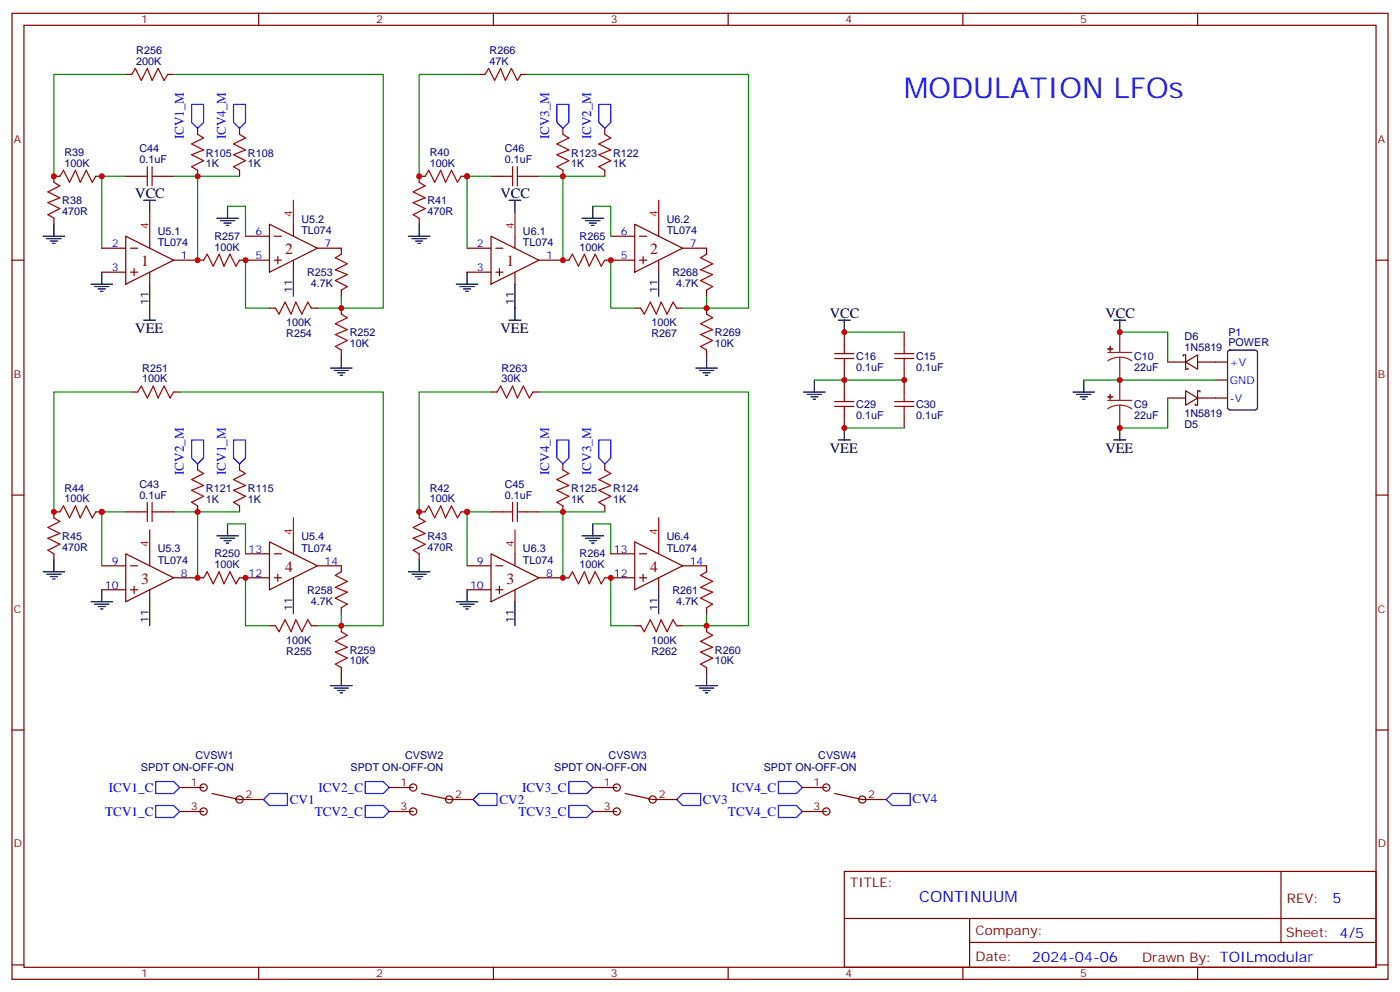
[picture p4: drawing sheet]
<svg xmlns="http://www.w3.org/2000/svg" width="412mm" height="292mm" viewBox="0 0 412 292" stroke-linecap="round" stroke-linejoin="round" font-family="sans-serif">
<g fill="none" stroke="#870000" stroke-width=".35">
<path d="M3.5 3.9h405.4v284.4h-405.4zM7.1 7.4h398.2v277.3h-398.2zM76.2 3.9v3.5M145.3 3.9v3.5M214.5 3.9v3.5M283.6 3.9v3.5M352.8 3.9v3.5M37 21.9h1.8M49.4 21.9h1.8M58.2 37.8v1.7M70.6 37.8v1.7M141.1 21.9h1.8"/>
<path d="M153.5 21.9h1.7M165.8 37.8v1.7M178.2 37.8v1.7M17.6 51.9h-1.7v1.8M28.2 51.9h1.8M37 51.9h3.6M47.6 51.9h3.6M58.2 50.1v1.8M70.6 50.1v1.8M125.2 51.9h-1.7v1.8M135.8 51.9h1.8M144.6 51.9h3.6"/>
<path d="M155.2 51.9h3.5M165.8 50.1v1.8M178.2 50.1v1.8M3.5 76.6h3.6M15.9 64.2v1.8M30 73.1h7M37 69.5l14.2 7.1-14.2 7zM38.5 73.1h2.1M39.5 79.1v2.1M44.1 69.5v3.6M51.2 76.6h8.8M70.6 76.6h8.8"/>
<path d="M72.3 69.5h7.1M79.4 66l14.1 7.1-14.1 7zM80.8 76.6h2.1M80.8 69.5h2.1M81.8 75.5v2.1M86.4 66v3.5M86.4 76.6v3.5M93.5 73.1h7v1.7M123.5 64.2v1.8M137.6 73.1h7M144.6 69.5l14.1 7.1-14.1 7zM146 73.1h2.2"/>
<path d="M147.1 79.1v2.1M151.7 69.5v3.6M158.7 76.6h8.9M178.2 76.6h8.8M179.9 69.5h7.1M187 66l14.1 7.1-14.1 7zM188.4 76.6h2.1M188.4 69.5h2.1M189.4 75.5v2.1M194 66v3.5M194 76.6v3.5M201.1 73.1h7v1.7"/>
<path d="M405.3 76.6h3.6M30 80.1h7M38.5 80.1h2.1M44.1 80.1v3.5M79.4 90.7h1.7M91.7 90.7h1.8M100.5 85.4v1.8M100.5 90.7v1.8M137.6 80.1h7M146 80.1h2.2M151.7 80.1v3.5M187 90.7h1.7"/>
<path d="M199.3 90.7h1.8M208.1 85.4v1.8M208.1 90.7v1.8M248.7 97.8v3.5M266.3 97.8v3.5M38.8 115.4h1.8M51.2 115.4h1.7M100.5 103v1.8M144.6 115.4h1.8M157 115.4h1.7M208.1 103v1.8M248.7 108.3v7.1"/>
<path d="M266.3 108.3v7.1M344 106.6h5.2M344 117.2h5.2M348.5 104.8v-.3h.7v4.2h.8v-.4M349.2 115l3.6 2.2-3.6 2.1zM349.2 106.6l3.6-2.1v4.2zM352.8 106.6h8.8M352.8 117.2h8.8M353.5 115.4v-.4h-.7v4.3h-.7v-.4M358.1 111.9h3.5M58.2 136.6v1.7M70.6 136.6v1.7"/>
<path d="M165.8 136.6v1.7M178.2 136.6v1.7M248.7 122.4v3.6M266.3 122.4v3.6M3.5 145.7h3.6M17.6 150.7h-1.7v1.7M28.2 150.7h1.8M37 150.7h3.6M47.6 150.7h3.6M58.2 148.9v1.8M70.6 148.9v1.8M79.4 159.5l14.1 7-14.1 7.1z"/>
<path d="M86.4 159.5v3.5M125.2 150.7h-1.7v1.7M135.8 150.7h1.8M144.6 150.7h3.6M155.2 150.7h3.5M165.8 148.9v1.8M178.2 148.9v1.8M187 159.5l14.1 7-14.1 7.1zM194 159.5v3.5M405.3 145.7h3.6M15.9 163v1.8M30 166.5h7"/>
<path d="M30 173.6h7M37 163l14.2 7.1-14.2 7zM38.5 166.5h2.1M38.5 173.6h2.1M39.5 172.5v2.2M44.1 163v3.5M44.1 173.6v3.5M51.2 170.1h8.8M70.6 170.1h8.8M72.3 163h7.1M80.8 170.1h2.1M80.8 163h2.1"/>
<path d="M81.8 169v2.1M86.4 170.1v3.5M93.5 166.5h7v1.8M100.5 178.9v1.8M123.5 163v1.8M137.6 166.5h7M137.6 173.6h7M144.6 163l14.1 7.1-14.1 7zM146 166.5h2.2M146 173.6h2.2M147.1 172.5v2.2M151.7 163v3.5"/>
<path d="M151.7 173.6v3.5M158.7 170.1h8.9M178.2 170.1h8.8M179.9 163h7.1M188.4 170.1h2.1M188.4 163h2.1M189.4 169v2.1M194 170.1v3.5M201.1 166.5h7v1.8M208.1 178.9v1.8M79.4 184.2h1.7M91.7 184.2h1.8"/>
<path d="M100.5 184.2v1.7M100.5 196.5v1.8M187 184.2h1.7M199.3 184.2h1.8M208.1 184.2v1.7M208.1 196.5v1.8M3.5 214.9h3.6M405.3 214.9h3.6M52.9 238.9h7.1M52.9 231.8h7.1M62.4 233.6l8.2 1.7h7M114.7 238.9h7"/>
<path d="M114.7 231.8h7M124.2 233.6l8.1 1.7h7M174.6 238.9h7.1M174.6 231.8h7.1M184.1 233.6l8.2 1.7h7M236.4 238.9h7M236.4 231.8h7M245.9 233.6l8.1 1.7h7.1M248.7 256.5h156.6v28.2h-156.6zM377.3 256.5v20.9M248.7 270.4h156.5M285.6 277.4h119.6"/>
<path d="M285.6 270.4v14.1M3.5 284h3.6M76.2 284.7v3.6M145.3 284.7v3.6M214.5 284.7v3.6M283.6 284.7v3.6M352.8 284.7v3.6M405.3 284h3.6"/>
<circle cx="60" cy="231.8" r="1.06"/>
<circle cx="60" cy="238.9" r="1.06"/>
<circle cx="70.6" cy="235.3" r="1.06"/>
<circle cx="121.7" cy="238.9" r="1.06"/>
<circle cx="121.7" cy="231.8" r="1.06"/>
<circle cx="132.3" cy="235.3" r="1.06"/>
<circle cx="181.7" cy="238.9" r="1.06"/>
<circle cx="181.7" cy="231.8" r="1.06"/>
<circle cx="192.3" cy="235.3" r="1.06"/>
<circle cx="243.4" cy="231.8" r="1.06"/>
<circle cx="243.4" cy="238.9" r="1.06"/>
<circle cx="254" cy="235.3" r="1.06"/>
</g>
<g fill="none" stroke="#000" stroke-width=".35">
<path d="M42.3 58.9h3.6M44.1 58.9v3.6M149.9 58.9h3.6M151.7 58.9v3.6M12.7 69.5h6.3M13.8 70.2h4.2M14.8 70.9h2.1M15.5 71.6h.7M15.9 66v3.5M63.9 64.2h6.3M64.9 64.9h4.2M66 65.7h2.1"/>
<path d="M66.7 66.4h.7M67 60.7v3.5M120.3 69.5h6.3M121.4 70.2h4.2M122.4 70.9h2.1M123.1 71.6h.7M123.5 66v3.5M171.4 64.2h6.4M172.5 64.9h4.2M173.6 65.7h2.1M174.3 66.4h.7M174.6 60.7v3.5"/>
<path d="M26.8 83.6h6.4M27.9 84.3h4.2M28.9 85.1h2.1M29.6 85.8h.7M30 80.1v3.5M42.3 94.2h3.6M44.1 83.6v10.6M86.4 80.1v7.1M134.4 83.6h6.4M135.5 84.3h4.2M136.5 85.1h2.1M137.2 85.8h.7"/>
<path d="M137.6 80.1v3.5M149.9 94.2h3.6M151.7 83.6v10.6M194 80.1v7.1M246.9 94.2h3.6M248.7 94.2v3.6M328.1 94.2h3.5M329.8 94.2v3.6M97.4 108.3h6.3M98.4 109h4.3M99.5 109.7h2.1M100.2 110.5h.7"/>
<path d="M100.5 104.8v3.5M205 108.3h6.3M206 109h4.3M207.1 109.7h2.1M207.8 110.5h.7M208.1 104.8v3.5M236.7 115.4h6.4M237.8 116.1h4.2M238.8 116.8h2.1M239.5 117.5h.7M239.9 111.9v3.5M316.1 115.4h6.3"/>
<path d="M317.1 116.1h4.3M318.2 116.8h2.1M318.9 117.5h.7M319.3 111.9v3.5M361.8 103.3l.5-.3h7.4l.7 .5v16.5l-.4 .6-7.7 .1-.6-.5-.1-16.4zM246.9 129.5h3.6M248.7 126v3.5M328.1 129.5h3.5M329.8 126v3.5M63.9 157.7h6.3M64.9 158.4h4.2M66 159.1h2.1"/>
<path d="M66.7 159.8h.7M67 154.2v3.5M171.4 157.7h6.4M172.5 158.4h4.2M173.6 159.1h2.1M174.3 159.8h.7M174.6 154.2v3.5M12.7 168.3h6.3M13.8 169h4.2M14.8 169.7h2.1M15.5 170.4h.7M15.9 164.8v3.5"/>
<path d="M26.8 177.1h6.4M27.9 177.8h4.2M28.9 178.5h2.1M29.6 179.2h.7M30 173.6v3.5M44.1 177.1v7.1M86.4 173.6v7.1M120.3 168.3h6.3M121.4 169h4.2M122.4 169.7h2.1M123.1 170.4h.7M123.5 164.8v3.5"/>
<path d="M134.4 177.1h6.4M135.5 177.8h4.2M136.5 178.5h2.1M137.2 179.2h.7M137.6 173.6v3.5M151.7 177.1v7.1M194 173.6v7.1M100.5 198.3v3.5M208.1 198.3v3.5M97.4 201.8h6.3M98.4 202.5h4.3M99.5 203.2h2.1"/>
<path d="M100.2 203.9h.7M205 201.8h6.3M206 202.5h4.3M207.1 203.2h2.1M207.8 203.9h.7"/>
</g>
<g fill="none" stroke="#00f" stroke-width=".35">
<path d="M56.4 30.7h3.6v5.3l-1.8 1.8-1.8-1.8zM68.8 30.7h3.5v5.3l-1.7 1.8-1.8-1.8zM164 30.7h3.6v5.3l-1.8 1.8-1.8-1.8zM176.4 30.7h3.5v5.3l-1.7 1.8-1.8-1.8zM56.4 129.5h3.6v5.3l-1.8 1.8-1.8-1.8zM68.8 129.5h3.5v5.3l-1.7 1.8-1.8-1.8zM164 129.5h3.6v5.3l-1.8 1.8-1.8-1.8zM176.4 129.5h3.5v5.3l-1.7 1.8-1.8-1.8zM45.9 230h5.3l1.7 1.8-1.7 1.8h-5.3zM45.9 237.1h5.3l1.7 1.8-1.7 1.7h-5.3zM77.6 235.3l1.8-1.7h5.3v3.5h-5.3zM107.6 237.1h5.3l1.8 1.8-1.8 1.7h-5.3z"/>
<path d="M107.6 230h5.3l1.8 1.8-1.8 1.8h-5.3zM139.3 235.3l1.8-1.7h5.3v3.5h-5.3zM167.6 237.1h5.3l1.7 1.8-1.7 1.7h-5.3zM167.6 230h5.3l1.7 1.8-1.7 1.8h-5.3zM199.3 235.3l1.8-1.7h5.3v3.5h-5.3zM229.3 237.1h5.3l1.8 1.8-1.8 1.7h-5.3zM229.3 230h5.3l1.8 1.8-1.8 1.8h-5.3zM261.1 235.3l1.7-1.7h5.3v3.5h-5.3z"/>
</g>
<g fill="none" stroke="#a10000" stroke-width=".35">
<path d="M38.8 21.9l1.1-1.8 1.7 3.6 1.8-3.6 1.4 3.6 1.8-3.6 1.7 3.6 1.1-1.8M58.2 39.5l1.8 1.1-3.6 1.8 3.6 1.7-3.6 1.4 3.6 1.8-3.6 1.8 1.8 1M70.6 39.5l1.7 1.1-3.5 1.8 3.5 1.7-3.5 1.4 3.5 1.8-3.5 1.8 1.8 1M142.9 21.9l1-1.8 1.8 3.6 1.8-3.6 1.4 3.6 1.7-3.6 1.8 3.6 1.1-1.8M165.8 39.5l1.8 1.1-3.6 1.8 3.6 1.7-3.6 1.4 3.6 1.8-3.6 1.8 1.8 1M178.2 39.5l1.7 1.1-3.5 1.8 3.5 1.7-3.5 1.4 3.5 1.8-3.5 1.8 1.8 1M15.9 53.7l1.7 1-3.5 1.8 3.5 1.7-3.5 1.5 3.5 1.7-3.5 1.8 1.8 1M17.6 51.9l1.1-1.8 1.8 3.6 1.7-3.6 1.4 3.6 1.8-3.6 1.8 3.6 1-1.8M40.6 51.9h2.8M43.4 49.1v5.6M44.8 49.1v5.6M44.8 51.9h2.8"/>
<path d="M123.5 53.7l1.7 1-3.5 1.8 3.5 1.7-3.5 1.5 3.5 1.7-3.5 1.8 1.8 1M125.2 51.9l1.1-1.8 1.8 3.6 1.7-3.6 1.4 3.6 1.8-3.6 1.8 3.6 1-1.8M148.2 51.9h2.8M151 49.1v5.6M152.4 51.9h2.8M152.4 49.1v5.6M60 76.6l1-1.8 1.8 3.6 1.8-3.6 1.4 3.6 1.7-3.6 1.8 3.6 1.1-1.8M100.5 74.8l-1.7 1.1 3.5 1.7-3.5 1.8 3.5 1.4-3.5 1.8 3.5 1.7-1.8 1.1M167.6 76.6l1-1.8 1.8 3.6 1.8-3.6 1.4 3.6 1.7-3.6 1.8 3.6 1.1-1.8M208.1 74.8l-1.7 1.1 3.5 1.7-3.5 1.8 3.5 1.4-3.5 1.8 3.5 1.7-1.8 1.1M81.1 90.7l1.1 1.8 1.8-3.6 1.7 3.6 1.4-3.6 1.8 3.6 1.8-3.6 1 1.8M100.5 92.5l1.8 1-3.5 1.8 3.5 1.7-3.5 1.5 3.5 1.7-3.5 1.8 1.7 1"/>
<path d="M188.7 90.7l1.1 1.8 1.8-3.6 1.7 3.6 1.4-3.6 1.8 3.6 1.8-3.6 1 1.8M208.1 92.5l1.8 1-3.5 1.8 3.5 1.7-3.5 1.5 3.5 1.7-3.5 1.8 1.7 1M40.6 115.4l1-1.8 1.8 3.6 1.8-3.6 1.4 3.6 1.7-3.6 1.8 3.6 1.1-1.8M146.4 115.4l1.1-1.8 1.7 3.6 1.8-3.6 1.4 3.6 1.8-3.6 1.7 3.6 1.1-1.8M245.9 105.5h5.6M245.9 104.1h5.6M245.9 119.6h5.6M245.9 118.2h5.6M248.7 101.3v2.8M248.7 105.5v2.8M248.7 115.4v2.8M248.7 119.6v2.8"/>
<path d="M263.5 105.5h5.7M263.5 104.1h5.7M263.5 119.6h5.7M263.5 118.2h5.7M266.3 101.3v2.8M266.3 105.5v2.8M266.3 115.4v2.8M266.3 119.6v2.8M58.2 138.3l1.8 1.1-3.6 1.7 3.6 1.8-3.6 1.4 3.6 1.8-3.6 1.7 1.8 1.1M70.6 138.3l1.7 1.1-3.5 1.7 3.5 1.8-3.5 1.4 3.5 1.8-3.5 1.7 1.8 1.1M165.8 138.3l1.8 1.1-3.6 1.7 3.6 1.8-3.6 1.4 3.6 1.8-3.6 1.7 1.8 1.1M178.2 138.3l1.7 1.1-3.5 1.7 3.5 1.8-3.5 1.4 3.5 1.8-3.5 1.7 1.8 1.1"/>
<path d="M15.9 152.4l1.7 1.1-3.5 1.8 3.5 1.7-3.5 1.4 3.5 1.8-3.5 1.8 1.8 1M17.6 150.7l1.1-1.8 1.8 3.5 1.7-3.5 1.4 3.5 1.8-3.5 1.8 3.5 1-1.7M40.6 150.7h2.8M43.4 147.8v5.7M44.8 147.8v5.7M44.8 150.7h2.8M123.5 152.4l1.7 1.1-3.5 1.8 3.5 1.7-3.5 1.4 3.5 1.8-3.5 1.8 1.8 1M125.2 150.7l1.1-1.8 1.8 3.5 1.7-3.5 1.4 3.5 1.8-3.5 1.8 3.5 1-1.7M148.2 150.7h2.8M151 147.8v5.7M152.4 147.8v5.7M152.4 150.7h2.8"/>
<path d="M60 170.1l1-1.8 1.8 3.5 1.8-3.5 1.4 3.5 1.7-3.5 1.8 3.5 1.1-1.7M100.5 168.3l-1.7 1.1 3.5 1.7-3.5 1.8 3.5 1.4-3.5 1.8 3.5 1.7-1.8 1.1M167.6 170.1l1-1.8 1.8 3.5 1.8-3.5 1.4 3.5 1.7-3.5 1.8 3.5 1.1-1.7M208.1 168.3l-1.7 1.1 3.5 1.7-3.5 1.8 3.5 1.4-3.5 1.8 3.5 1.7-1.8 1.1M81.1 184.2l1.1 1.7 1.8-3.5 1.7 3.5 1.4-3.5 1.8 3.5 1.8-3.5 1 1.8M100.5 185.9l1.8 1.1-3.5 1.8 3.5 1.7-3.5 1.4 3.5 1.8-3.5 1.8 1.7 1M188.7 184.2l1.1 1.7 1.8-3.5 1.7 3.5 1.4-3.5 1.8 3.5 1.8-3.5 1 1.8M208.1 185.9l1.8 1.1-3.5 1.8 3.5 1.7-3.5 1.4 3.5 1.8-3.5 1.8 1.7 1"/>
</g>
<g fill="none" stroke="#008700" stroke-width=".35">
<path d="M37 21.9h-21.1v30M51.2 21.9h61.7v68.8h-12.4M141.1 21.9h-17.6v30M155.2 21.9h65.3v68.8h-12.4M37 51.9h-7v21.2M51.2 51.9h7v24.7M58.2 51.9h12.4M144.6 51.9h-7v21.2M158.7 51.9h7.1v24.7M165.8 51.9h12.4M67 60.7h5.3v8.8M72.3 76.6v14.1h7.1"/>
<path d="M174.6 60.7h5.3v8.8M179.9 76.6v14.1h7.1M100.5 87.2v3.5h-7M208.1 87.2v3.5h-7M248.7 97.8h17.6M329.8 97.8h14.2v8.8M38.8 115.4h-22.9v35.3M52.9 115.4h60v68.8h-12.4M144.6 115.4h-21.1v35.3M158.7 115.4h61.8v68.8h-12.4M239.9 111.9h26.4M319.3 111.9h38.8"/>
<path d="M344 117.2v8.8h-14.2M248.7 126h17.6M37 150.7h-7v15.8M51.2 150.7h7v19.4M58.2 150.7h12.4M67 154.2h5.3v8.8M144.6 150.7h-7v15.8M158.7 150.7h7.1v19.4M165.8 150.7h12.4M174.6 154.2h5.3v8.8M72.3 170.1v14.1h7.1M179.9 170.1v14.1h7.1"/>
<path d="M100.5 180.7v3.5h-7M208.1 180.7v3.5h-7"/>
</g>
<path d="M86.4 58.9v7.1M194 58.9v7.1M44.1 62.5v7M151.7 62.5v7M44.1 156v7M86.4 152.4v7.1M151.7 156v7M194 152.4v7.1" fill="none" stroke="#f00" stroke-width=".35"/>
<path d="M329.8 97.8v6M326.3 117.9h7.1M326.3 103.8h7.1M329.8 119.3l1.9 .2 1.7 .8M329.8 119.3l-1.8 .2-1.7 .8M329.8 105.2l1.9 .2 1.7 .8M329.8 105.2l-1.8 .2-1.7 .8M329.8 105.2v12.7M329.8 119.3v6.7" fill="none" stroke="#8c2424" stroke-width=".35"/>
<g fill="#8c2424" stroke="#8c2424" stroke-width=".35">
<path d="M326.3 116.8h1.4z"/>
<path d="M327 116.1l.1 1.4z"/>
<path d="M326.3 102.7h1.4z"/>
<path d="M327 102l.1 1.4z"/>
</g>
<g fill="#c00">
<circle cx="100.5" cy="90.7" r=".88"/>
<circle cx="30" cy="51.9" r=".88"/>
<circle cx="58.2" cy="76.6" r=".88"/>
<circle cx="72.3" cy="76.6" r=".88"/>
<circle cx="100.5" cy="184.2" r=".88"/>
<circle cx="58.2" cy="170.1" r=".88"/>
<circle cx="72.3" cy="170.1" r=".88"/>
<circle cx="30" cy="150.7" r=".88"/>
<circle cx="137.6" cy="150.7" r=".88"/>
<circle cx="179.9" cy="170.1" r=".88"/>
<circle cx="165.8" cy="170.1" r=".88"/>
<circle cx="208.1" cy="184.2" r=".88"/>
<circle cx="179.9" cy="76.6" r=".88"/>
<circle cx="165.8" cy="76.6" r=".88"/>
<circle cx="137.6" cy="51.9" r=".88"/>
<circle cx="208.1" cy="90.7" r=".88"/>
<circle cx="329.8" cy="126" r=".88"/>
<circle cx="329.8" cy="97.8" r=".88"/>
<circle cx="329.8" cy="111.9" r=".88"/>
<circle cx="15.9" cy="51.9" r=".88"/>
<circle cx="123.5" cy="150.7" r=".88"/>
<circle cx="123.5" cy="51.9" r=".88"/>
<circle cx="15.9" cy="150.7" r=".88"/>
<circle cx="248.7" cy="97.8" r=".88"/>
<circle cx="266.3" cy="111.9" r=".88"/>
<circle cx="248.7" cy="111.9" r=".88"/>
<circle cx="248.7" cy="126" r=".88"/>
<circle cx="165.8" cy="51.9" r=".88"/>
<circle cx="58.2" cy="51.9" r=".88"/>
<circle cx="58.2" cy="150.7" r=".88"/>
<circle cx="165.8" cy="150.7" r=".88"/>
</g>
<text font-size="8.5" fill="#00f" x="266.3" y="29">MODULATION LFOs</text>
<g font-size="4.6" fill="#800">
<text x="84" y="74.8">2</text>
<text x="191.6" y="74.8">2</text>
<text x="41.6" y="78.4">1</text>
<text x="149.2" y="78.4">1</text>
<text x="41.6" y="171.8">3</text>
<text x="84" y="168.3">4</text>
<text x="149.2" y="171.8">3</text>
<text x="191.6" y="168.3">4</text>
</g>
<text font-size="4.6" fill="#00f" x="270.8" y="265.5">CONTINUUM</text>
<g font-size="4.2">
<text x="39.9" y="58.2">VCC</text>
<text x="147.5" y="58.2">VCC</text>
<text x="244.5" y="93.5">VCC</text>
<text x="325.6" y="93.5">VCC</text>
<text x="39.9" y="98.1">VEE</text>
<text x="147.5" y="98.1">VEE</text>
<text x="244.5" y="133.4">VEE</text>
<text x="325.6" y="133.4">VEE</text>
</g>
<g font-size="4.2" fill="#00f">
<text x="392.5" y="265.8">5</text>
<text x="304" y="283.1">2024-04-06</text>
</g>
<g font-size="3.9" fill="#00f">
<text x="54.2" y="41" transform="rotate(-90 54.2 41)">ICV1_M</text>
<text x="66.5" y="41" transform="rotate(-90 66.5 41)">ICV4_M</text>
<text x="161.8" y="41" transform="rotate(-90 161.8 41)">ICV3_M</text>
<text x="174.1" y="41" transform="rotate(-90 174.1 41)">ICV2_M</text>
<text x="54.2" y="139.8" transform="rotate(-90 54.2 139.8)">ICV2_M</text>
<text x="66.5" y="139.8" transform="rotate(-90 66.5 139.8)">ICV1_M</text>
<text x="161.8" y="139.8" transform="rotate(-90 161.8 139.8)">ICV4_M</text>
<text x="174.1" y="139.8" transform="rotate(-90 174.1 139.8)">ICV3_M</text>
<text x="32.1" y="233.1">ICV1_C</text>
<text x="93.8" y="233.1">ICV2_C</text>
<text x="153.8" y="233.1">ICV3_C</text>
<text x="215.5" y="233.1">ICV4_C</text>
<text x="85.4" y="236.6">CV1</text>
<text x="147.1" y="236.6">CV2</text>
<text x="207.1" y="236.6">CV3</text>
<text x="268.8" y="236.4">CV4</text>
<text x="31" y="240.1">TCV1_C</text>
<text x="92.7" y="240.1">TCV2_C</text>
<text x="152.7" y="240.1">TCV3_C</text>
<text x="214.4" y="240.1">TCV4_C</text>
</g>
<g font-size="3.9" fill="#800">
<text x="250.5" y="261.1">TITLE:</text>
<text x="379.1" y="265.8">REV:</text>
<text x="287.4" y="275.3">Company:</text>
<text x="378.7" y="275.9">Sheet: 4/5</text>
<text x="287.4" y="283">Date:</text>
<text x="336.4" y="283.1">Drawn By: TOILmodular</text>
</g>
<g font-size="3.2" fill="#800">
<text x="41.6" y="6.9">1</text>
<text x="110.8" y="6.9">2</text>
<text x="179.9" y="6.9">3</text>
<text x="249.1" y="6.9">4</text>
<text x="318.2" y="6.9">5</text>
<text x="4.1" y="42">A</text>
<text x="405.9" y="42">A</text>
<text x="4.1" y="111.2">B</text>
<text x="405.9" y="111.2">B</text>
<text x="4.1" y="180.3">C</text>
<text x="405.9" y="180.3">C</text>
<text x="56.2" y="231.5">1</text>
<text x="117.9" y="231.5">1</text>
<text x="177.9" y="231.5">1</text>
<text x="239.6" y="231.5">1</text>
<text x="56.2" y="238.5">3</text>
<text x="72.3" y="235">2</text>
<text x="117.9" y="238.5">3</text>
<text x="134.1" y="235">2</text>
<text x="177.9" y="238.5">3</text>
<text x="194" y="235">2</text>
<text x="239.6" y="238.5">3</text>
<text x="255.8" y="235">2</text>
<text x="4.1" y="249.4">D</text>
<text x="405.9" y="249.4">D</text>
<text x="41.6" y="287.7">1</text>
<text x="110.8" y="287.7">2</text>
<text x="179.9" y="287.7">3</text>
<text x="249.1" y="287.7">4</text>
<text x="318.2" y="287.7">5</text>
</g>
<g font-size="3.2" fill="#000080">
<text x="40.1" y="15.9">R256</text>
<text x="144.2" y="15.9">R266</text>
<text x="40.1" y="19.1">200K</text>
<text x="144.2" y="19.1">47K</text>
<text x="19" y="45.9">R39</text>
<text x="41.1" y="44.8">C44</text>
<text x="60.7" y="46.1">R105</text>
<text x="73" y="46.1">R108</text>
<text x="126.6" y="45.9">R40</text>
<text x="148.7" y="44.8">C46</text>
<text x="168.3" y="46.1">R123</text>
<text x="180.6" y="46.1">R122</text>
<text x="19" y="49.1">100K</text>
<text x="41.1" y="48">0.1uF</text>
<text x="60.7" y="49.2">1K</text>
<text x="73" y="49.2">1K</text>
<text x="126.6" y="49.1">100K</text>
<text x="148.7" y="48">0.1uF</text>
<text x="168.3" y="49.2">1K</text>
<text x="180.6" y="49.2">1K</text>
<text x="18.3" y="63.3">470R</text>
<text x="18.3" y="60">R38</text>
<text x="88.8" y="65.5">U5.2</text>
<text x="125.9" y="63.3">470R</text>
<text x="125.9" y="60">R41</text>
<text x="196.4" y="65.5">U6.2</text>
<text x="46.5" y="69.1">U5.1</text>
<text x="63.1" y="70.6">R257</text>
<text x="88.8" y="68.9">TL074</text>
<text x="154" y="69.1">U6.1</text>
<text x="170.7" y="70.6">R265</text>
<text x="196.4" y="68.9">TL074</text>
<text x="46.5" y="72.5">TL074</text>
<text x="63.1" y="73.8">100K</text>
<text x="154" y="72.5">TL074</text>
<text x="170.7" y="73.8">100K</text>
<text x="90.5" y="81.3">R253</text>
<text x="198.1" y="81.3">R268</text>
<text x="91.5" y="84.5">4.7K</text>
<text x="199.1" y="84.5">4.7K</text>
<text x="84.3" y="96">100K</text>
<text x="191.9" y="96">100K</text>
<text x="84.3" y="99.2">R254</text>
<text x="103" y="98.9">R252</text>
<text x="191.9" y="99.2">R267</text>
<text x="210.6" y="98.9">R269</text>
<text x="348.9" y="100.2">D6</text>
<text x="361.9" y="102">POWER</text>
<text x="361.9" y="98.8">P1</text>
<text x="103" y="102.1">10K</text>
<text x="210.6" y="102.1">10K</text>
<text x="252.2" y="106">C16</text>
<text x="269.9" y="106">C15</text>
<text x="334.1" y="105.9">C10</text>
<text x="348.9" y="103.4">1N5819</text>
<text x="41.9" y="112.6">100K</text>
<text x="41.9" y="109.4">R251</text>
<text x="147.7" y="112.6">30K</text>
<text x="147.7" y="109.4">R263</text>
<text x="252.2" y="109.2">0.1uF</text>
<text x="269.9" y="109.2">0.1uF</text>
<text x="334.1" y="109.2">22uF</text>
<text x="252.2" y="123.3">0.1uF</text>
<text x="252.2" y="120.1">C29</text>
<text x="269.9" y="123.3">0.1uF</text>
<text x="269.9" y="120.1">C30</text>
<text x="334.1" y="123.3">22uF</text>
<text x="334.1" y="120.1">C9</text>
<text x="348.9" y="122.8">1N5819</text>
<text x="348.9" y="126">D5</text>
<text x="41.1" y="143.5">C43</text>
<text x="148.7" y="143.5">C45</text>
<text x="19" y="147.8">100K</text>
<text x="19" y="144.7">R44</text>
<text x="41.1" y="146.8">0.1uF</text>
<text x="60.7" y="148">1K</text>
<text x="60.7" y="144.9">R121</text>
<text x="73" y="148">1K</text>
<text x="73" y="144.9">R115</text>
<text x="126.6" y="147.8">100K</text>
<text x="126.6" y="144.7">R42</text>
<text x="148.7" y="146.8">0.1uF</text>
<text x="168.3" y="148">1K</text>
<text x="168.3" y="144.9">R125</text>
<text x="180.6" y="148">1K</text>
<text x="180.6" y="144.9">R124</text>
<text x="18.3" y="158.8">R45</text>
<text x="88.8" y="159">U5.4</text>
<text x="125.9" y="158.8">R43</text>
<text x="196.4" y="159">U6.4</text>
<text x="18.3" y="162.1">470R</text>
<text x="46.5" y="166">TL074</text>
<text x="46.5" y="162.5">U5.3</text>
<text x="63.1" y="167.3">100K</text>
<text x="63.1" y="164.1">R250</text>
<text x="88.8" y="162.4">TL074</text>
<text x="125.9" y="162.1">470R</text>
<text x="154" y="166">TL074</text>
<text x="154" y="162.5">U6.3</text>
<text x="170.7" y="167.3">100K</text>
<text x="170.7" y="164.1">R264</text>
<text x="196.4" y="162.4">TL074</text>
<text x="90.5" y="174.8">R258</text>
<text x="91.5" y="178">4.7K</text>
<text x="198.1" y="174.8">R261</text>
<text x="199.1" y="178">4.7K</text>
<text x="84.3" y="189.5">100K</text>
<text x="191.9" y="189.5">100K</text>
<text x="84.3" y="192.7">R255</text>
<text x="103" y="195.6">10K</text>
<text x="103" y="192.4">R259</text>
<text x="191.9" y="192.7">R262</text>
<text x="210.6" y="195.6">10K</text>
<text x="210.6" y="192.4">R260</text>
<text x="41.5" y="226.9">SPDT ON-OFF-ON</text>
<text x="57.6" y="223.5">CVSW1</text>
<text x="103.3" y="226.9">SPDT ON-OFF-ON</text>
<text x="119.3" y="223.5">CVSW2</text>
<text x="163.2" y="226.9">SPDT ON-OFF-ON</text>
<text x="179.3" y="223.5">CVSW3</text>
<text x="225" y="226.9">SPDT ON-OFF-ON</text>
<text x="241" y="223.5">CVSW4</text>
</g>
<g font-size="3.2" fill="#f00">
<text x="86.1" y="63.9" transform="rotate(-90 86.1 63.9)">4</text>
<text x="193.7" y="63.9" transform="rotate(-90 193.7 63.9)">4</text>
<text x="43.7" y="67.4" transform="rotate(-90 43.7 67.4)">4</text>
<text x="151.3" y="67.4" transform="rotate(-90 151.3 67.4)">4</text>
<text x="43.7" y="160.9" transform="rotate(-90 43.7 160.9)">4</text>
<text x="86.1" y="157.4" transform="rotate(-90 86.1 157.4)">4</text>
<text x="151.3" y="160.9" transform="rotate(-90 151.3 160.9)">4</text>
<text x="193.7" y="157.4" transform="rotate(-90 193.7 157.4)">4</text>
</g>
<g font-size="3.2" fill="#00f">
<text x="75.2" y="69.2">6</text>
<text x="182.8" y="69.2">6</text>
<text x="32.9" y="72.7">2</text>
<text x="53.3" y="76.2">1</text>
<text x="75.2" y="76.2">5</text>
<text x="95.6" y="72.7">7</text>
<text x="140.5" y="72.7">2</text>
<text x="160.9" y="76.2">1</text>
<text x="182.8" y="76.2">5</text>
<text x="203.2" y="72.7">7</text>
<text x="32.9" y="79.8">3</text>
<text x="140.5" y="79.8">3</text>
<text x="362.3" y="107.6">+V</text>
<text x="362.3" y="112.9">GND</text>
<text x="362.3" y="118.2">-V</text>
<text x="32.9" y="166.2">9</text>
<text x="73.2" y="162.7">13</text>
<text x="95.6" y="166.2">14</text>
<text x="140.5" y="166.2">9</text>
<text x="180.8" y="162.7">13</text>
<text x="203.2" y="166.2">14</text>
<text x="30.9" y="173.2">10</text>
<text x="53.3" y="169.7">8</text>
<text x="73.2" y="169.7">12</text>
<text x="138.5" y="173.2">10</text>
<text x="160.9" y="169.7">8</text>
<text x="180.8" y="169.7">12</text>
</g>
<g font-size="3.2">
<text x="43.7" y="89.8" transform="rotate(-90 43.7 89.8)">11</text>
<text x="86.1" y="86.3" transform="rotate(-90 86.1 86.3)">11</text>
<text x="151.3" y="89.8" transform="rotate(-90 151.3 89.8)">11</text>
<text x="193.7" y="86.3" transform="rotate(-90 193.7 86.3)">11</text>
<text x="86.1" y="179.8" transform="rotate(-90 86.1 179.8)">11</text>
<text x="193.7" y="179.8" transform="rotate(-90 193.7 179.8)">11</text>
<text x="43.7" y="183.3" transform="rotate(-90 43.7 183.3)">11</text>
<text x="151.3" y="183.3" transform="rotate(-90 151.3 183.3)">11</text>
</g>
</svg>
